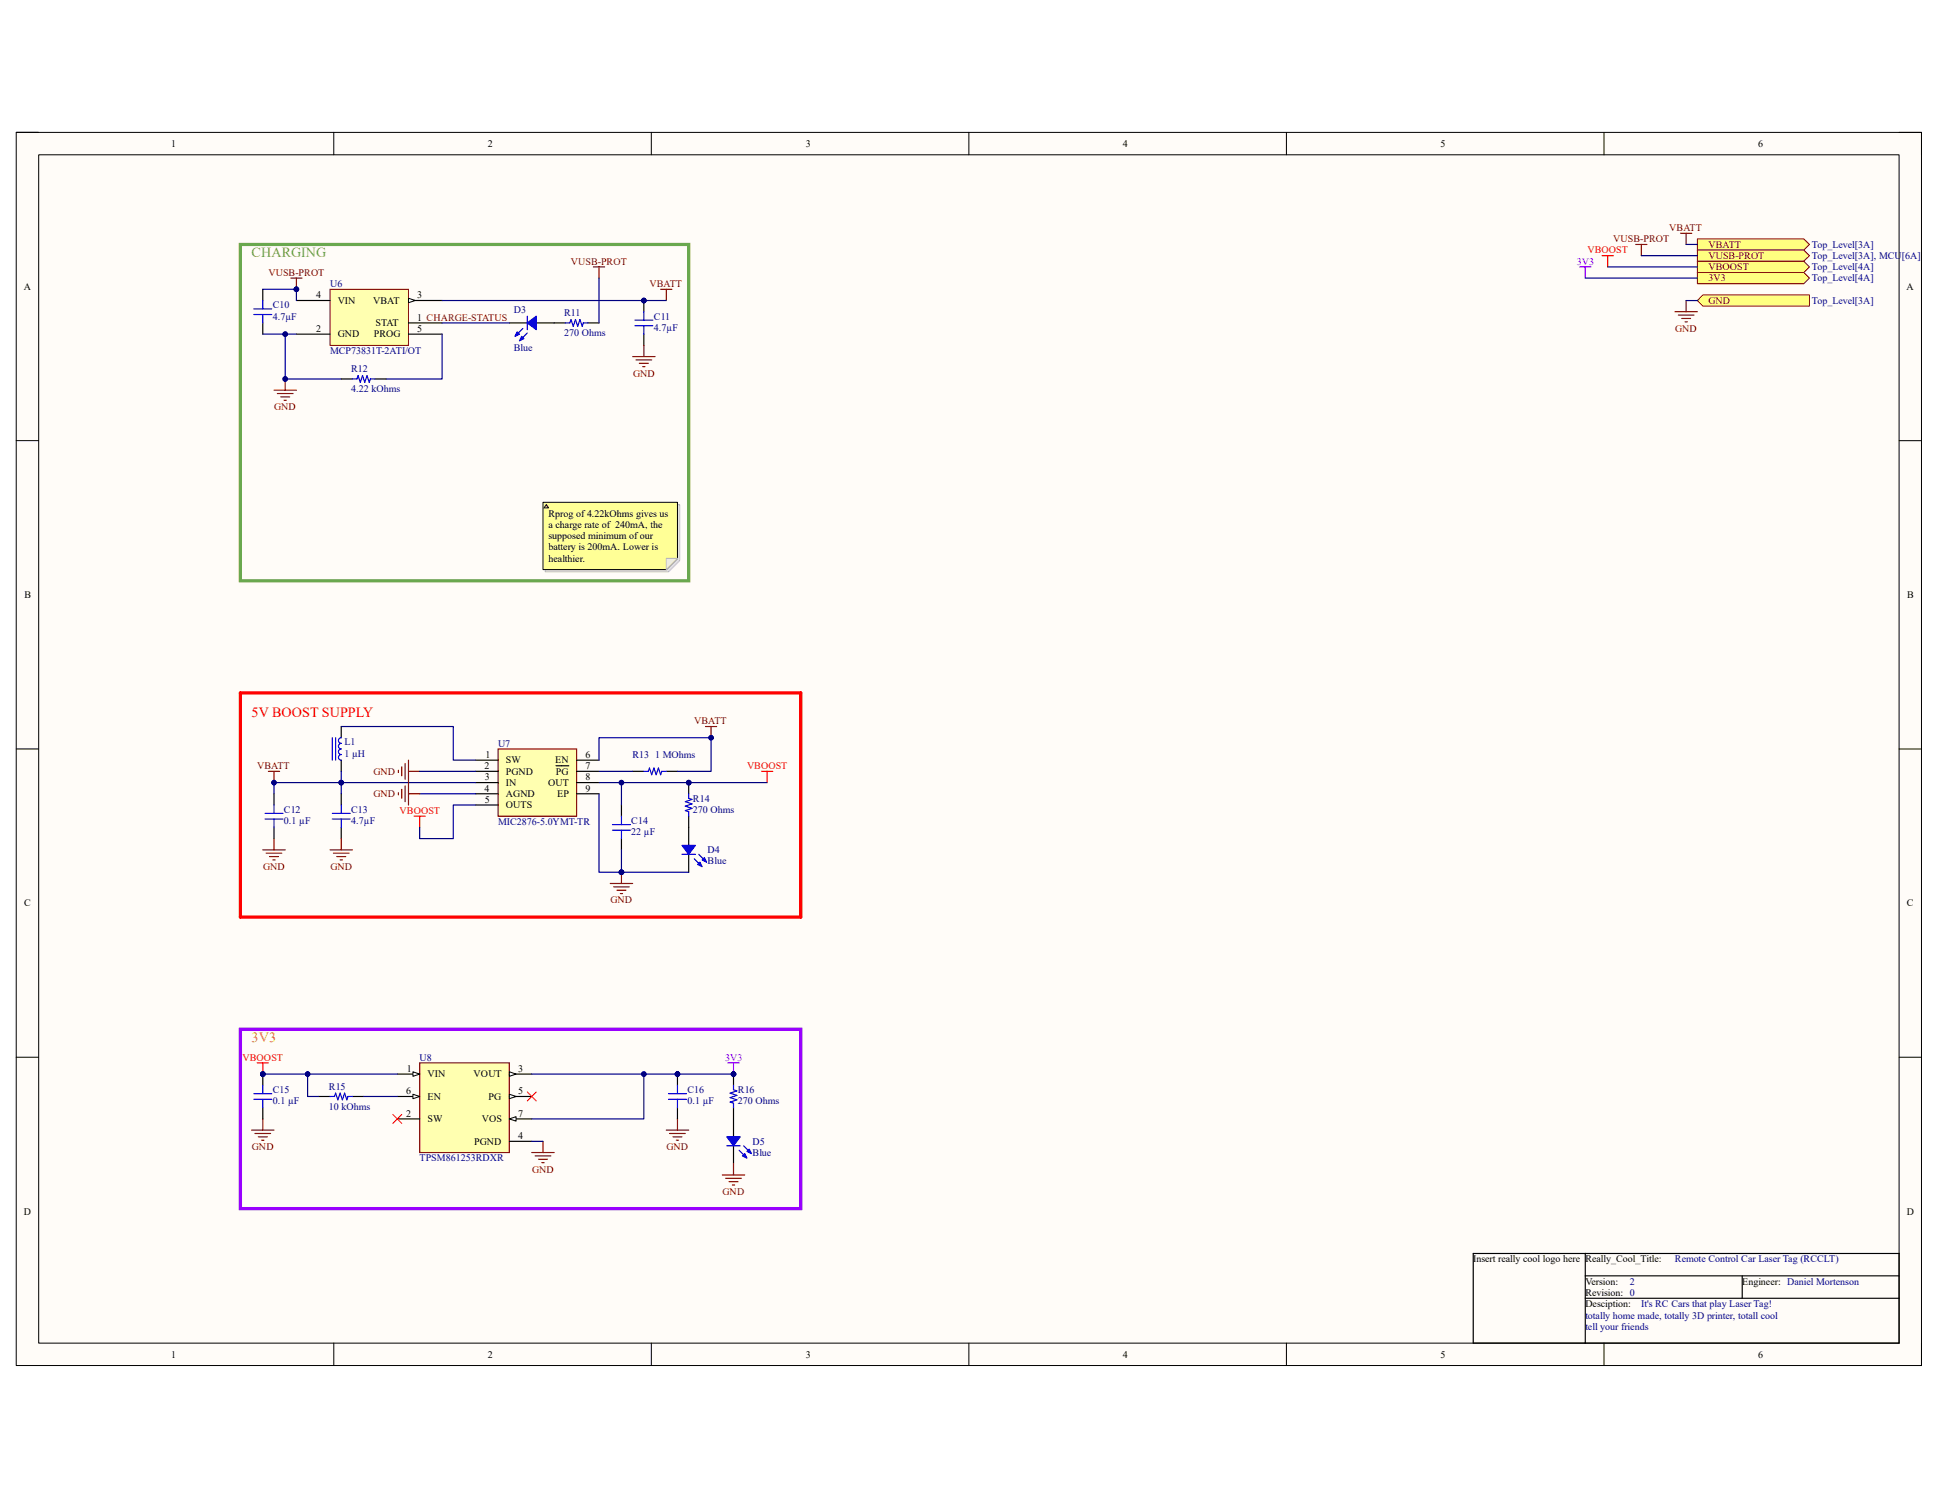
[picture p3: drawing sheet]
<svg xmlns="http://www.w3.org/2000/svg" width="279mm" height="216mm" viewBox="0 0 279 216" stroke-linecap="round" stroke-linejoin="round" font-family="sans-serif">
<path d="M2.3 19.1h274.7v177.7h-274.7z" fill-rule="evenodd" fill="#fffcf8"/>
<path d="M2.3 19.1h274.7v177.7h-274.7z" fill="none" stroke="#000" stroke-width=".14"/>
<path d="M5.6 22.3h268.2v171.3h-268.2z" fill-rule="evenodd" fill="#fffcf8"/>
<g fill="none" stroke="#000" stroke-width=".14">
<path d="M2.3 19.1h3.3M48.1 19.1v3.2M93.9 19.1v3.2M139.7 19.1v3.2M185.5 19.1v3.2M231.2 19.1v3.2M273.8 19.1h3.2v3.2M5.6 22.3h268.2v171.3h-268.2zM2.3 63.5h3.3M273.8 63.5h3.2M2.3 107.9h3.3M273.8 107.9h3.2"/>
<path d="M2.3 152.4h3.3M273.8 152.4h3.2M48.1 193.6v3.2M93.9 193.6v3.2M139.7 193.6v3.2M185.5 193.6v3.2M231.2 193.6v3.2M277 193.6v3.2"/>
</g>
<path d="M212.4 180.7h61.4v12.9h-61.4zM228.5 180.7v12.9M228.5 183.9h45.3M228.5 187.1h45.3M251.2 183.9v3.2" fill="none" stroke="#000" stroke-width=".17"/>
<path d="M60.5 153.2h12.9v12.9h-12.9z" fill-rule="evenodd" fill="#ffffb0"/>
<path d="M60.5 153.2h12.9v12.9h-12.9z" fill="none" stroke="#800000" stroke-width=".17"/>
<path d="M57.3 154.8h3.2" fill="none" stroke="#000" stroke-width=".17"/>
<path d="M59.5 154.5l1 .3-1 .3z" fill="#f8fcff"/>
<path d="M59.5 154.5l1 .3-1 .3z" fill="none" stroke="#000" stroke-width=".14"/>
<path d="M57.3 158h3.2" fill="none" stroke="#000" stroke-width=".17"/>
<path d="M59.5 157.7l1 .3-1 .4z" fill="#f8fcff"/>
<path d="M59.5 157.7l1 .3-1 .4z" fill="none" stroke="#000" stroke-width=".14"/>
<path d="M73.4 154.8h3.3M57.3 161.3h3.2" fill="none" stroke="#000" stroke-width=".17"/>
<path d="M73.4 154.5l1 .3-1 .3z" fill="#f8fcff"/>
<path d="M73.4 154.5l1 .3-1 .3z" fill="none" stroke="#000" stroke-width=".14"/>
<path d="M73.4 158h3.3" fill="none" stroke="#000" stroke-width=".17"/>
<path d="M73.4 157.7l1 .3-1 .4z" fill="#f8fcff"/>
<path d="M73.4 157.7l1 .3-1 .4z" fill="none" stroke="#000" stroke-width=".14"/>
<path d="M73.4 161.3h3.3" fill="none" stroke="#000" stroke-width=".17"/>
<path d="M73.4 161.3l1-.4v.7z" fill="#f8fcff"/>
<path d="M73.4 161.3l1-.4v.7z" fill="none" stroke="#000" stroke-width=".14"/>
<path d="M73.4 164.5h3.3" fill="none" stroke="#000" stroke-width=".17"/>
<path d="M56.6 160.6l1.3 1.3M57.9 160.6l-1.3 1.3" fill="none" stroke="#f00" stroke-width=".14"/>
<path d="M36.3 162.9h3.2M36.8 163.4h2.2M37.2 163.8h1.3M37.7 164.3h.3M37.9 161.3v1.6M96.1 162.9h3.2M96.5 163.4h2.3M97 163.8h1.3M97.5 164.3h.3M97.7 161.3v1.6" fill="none" stroke="#800000" stroke-width=".17"/>
<path d="M37.1 153.2h1.6M37.9 153.2v1.6" fill="none" stroke="#f00" stroke-width=".17"/>
<circle cx="37.9" cy="154.8" r=".32" fill="#000080"/>
<circle cx="37.9" cy="154.8" r=".32" fill="none" stroke="#000080" stroke-width=".14"/>
<path d="M104.9 153.2h1.7M105.7 153.2v1.6" fill="none" stroke="#90f" stroke-width=".17"/>
<circle cx="105.7" cy="154.8" r=".32" fill="#000080"/>
<circle cx="105.7" cy="154.8" r=".32" fill="none" stroke="#000080" stroke-width=".14"/>
<circle cx="37.9" cy="154.8" r=".32" fill="#000080"/>
<circle cx="37.9" cy="154.8" r=".32" fill="none" stroke="#000080" stroke-width=".14"/>
<path d="M37.9 154.8v1.6M37.9 159.6v1.7" fill="none" stroke="#000" stroke-width=".17"/>
<circle cx="37.9" cy="154.8" r=".32" fill="#000080"/>
<circle cx="37.9" cy="154.8" r=".32" fill="none" stroke="#000080" stroke-width=".14"/>
<path d="M36.6 157.6h2.6M36.6 158.4h2.6M37.9 156.4v1.2M37.9 158.4v1.2" fill="none" stroke="#00f" stroke-width=".17"/>
<circle cx="97.7" cy="154.8" r=".32" fill="#000080"/>
<circle cx="97.7" cy="154.8" r=".32" fill="none" stroke="#000080" stroke-width=".14"/>
<path d="M97.7 154.8v1.6M97.7 159.6v1.7" fill="none" stroke="#000" stroke-width=".17"/>
<circle cx="97.7" cy="154.8" r=".32" fill="#000080"/>
<circle cx="97.7" cy="154.8" r=".32" fill="none" stroke="#000080" stroke-width=".14"/>
<path d="M47.6 158h.6l.2-.5 .3 1 .3-1 .4 1 .3-1 .3 1 .2-.5h.6M96.4 157.6h2.6M96.4 158.4h2.6M97.7 156.4v1.2M97.7 158.4v1.2" fill="none" stroke="#00f" stroke-width=".17"/>
<path d="M46 158h1.6M50.8 158h1.6" fill="none" stroke="#000" stroke-width=".17"/>
<path d="M71.8 107.9h11.3v9.7h-11.3z" fill-rule="evenodd" fill="#ffffb0"/>
<path d="M71.8 107.9h11.3v9.7h-11.3zM88 127.3h3.2M88.5 127.8h2.2M88.9 128.3h1.3M89.4 128.8h.4M89.6 125.7v1.6" fill="none" stroke="#800000" stroke-width=".17"/>
<g fill="none" stroke="#000" stroke-width=".17">
<path d="M49.2 104.7v1.6M49.2 109.6v1.6M49.2 114.4v1.6M49.2 119.3v1.6M68.6 109.6h3.2M68.6 111.2h3.2M68.6 112.8h3.2M68.6 114.4h3.2M68.6 116h3.2M80.2 110.4h1.8M83.1 109.6h3.3M83.1 111.2h3.3"/>
<path d="M83.1 112.8h3.3M83.1 114.4h3.3M89.6 116v1.6M91.2 111.2h1.6M96.1 111.2h1.6M89.6 120.9v1.6"/>
</g>
<path d="M47.9 106.3v3.3M47.9 117.2h2.6M47.9 118h2.6M48.4 106.3v3.3M49.2 106.3a.4 .4 0 0 0-.4 .4 .4 .4 0 0 0 .4 .4 .4 .4 0 0 0-.4 .4 .4 .4 0 0 0 .4 .4 .4 .4 0 0 0-.4 .4 .4 .4 0 0 0 .4 .4 .4 .4 0 0 0-.4 .5 .4 .4 0 0 0 .4 .4M49.2 116v1.2M49.2 118v1.3M88.3 118.9h2.6M88.3 119.7h2.6M89.6 117.6v1.3M89.6 119.7v1.2M92.8 111.2h.7l.1-.5 .4 1 .3-1 .3 1 .3-1 .3 1 .2-.5h.7" fill="none" stroke="#00f" stroke-width=".17"/>
<circle cx="89.6" cy="125.7" r=".32" fill="#000080"/>
<circle cx="89.6" cy="125.7" r=".32" fill="none" stroke="#000080" stroke-width=".14"/>
<path d="M101.7 104.7h1.6M102.5 104.7v1.6" fill="none" stroke="#800000" stroke-width=".17"/>
<circle cx="102.5" cy="106.3" r=".32" fill="#000080"/>
<circle cx="102.5" cy="106.3" r=".32" fill="none" stroke="#000080" stroke-width=".14"/>
<path d="M38.7 111.2h1.6M39.5 111.2v1.6M57.4 111v.3M57.9 110.5v1.3M58.4 110v2.3M58.9 109.6v3.2M58.9 111.2h1.6M47.6 122.5h3.2M48.1 123h2.2M48.6 123.5h1.2M49 123.9h.4M49.2 120.9v1.6" fill="none" stroke="#800000" stroke-width=".17"/>
<path d="M39.5 114.4v1.6M39.5 119.3v1.6" fill="none" stroke="#000" stroke-width=".17"/>
<path d="M38.2 117.2h2.6M38.2 118h2.6M39.5 116v1.2M39.5 118v1.3" fill="none" stroke="#00f" stroke-width=".17"/>
<circle cx="39.5" cy="112.8" r=".32" fill="#000080"/>
<circle cx="39.5" cy="112.8" r=".32" fill="none" stroke="#000080" stroke-width=".14"/>
<path d="M47.6 41.7h11.3v8.1h-11.3z" fill-rule="evenodd" fill="#ffffb0"/>
<path d="M47.6 41.7h11.3v8.1h-11.3z" fill="none" stroke="#800000" stroke-width=".14"/>
<path d="M42.7 43.3h4.9M42.7 48.2h4.9M58.9 43.3h4.8" fill="none" stroke="#000" stroke-width=".17"/>
<path d="M58.9 43l1 .3-1 .3z" fill="#f8fcff"/>
<path d="M58.9 43l1 .3-1 .3z" fill="none" stroke="#000" stroke-width=".14"/>
<path d="M37.9 41.7v1.6M37.9 46.5v1.7M58.9 46.5h4.8M58.9 48.2h4.8" fill="none" stroke="#000" stroke-width=".17"/>
<path d="M34.7 99.9h80.7v32.3h-80.7z" fill="none" stroke="#f00" stroke-width=".47"/>
<path d="M36.6 45.3h2.6M36.6 44.5h2.6M37.9 43.3v1.2M37.9 45.3v1.2" fill="none" stroke="#00f" stroke-width=".17"/>
<circle cx="92.8" cy="43.3" r=".32" fill="#000080"/>
<circle cx="92.8" cy="43.3" r=".32" fill="none" stroke="#000080" stroke-width=".14"/>
<path d="M92.8 43.3v1.6" fill="none" stroke="#000" stroke-width=".17"/>
<circle cx="92.8" cy="43.3" r=".32" fill="#000080"/>
<circle cx="92.8" cy="43.3" r=".32" fill="none" stroke="#000080" stroke-width=".14"/>
<path d="M92.8 48.2v1.6" fill="none" stroke="#000" stroke-width=".17"/>
<path d="M91.5 46.9h2.6M91.5 46.1h2.6M92.8 44.9v1.2M92.8 46.9v1.3" fill="none" stroke="#00f" stroke-width=".17"/>
<path d="M39.5 56.2h3.2M40 56.7h2.2M40.5 57.2h1.3M41 57.7h.3M41.1 54.6v1.6" fill="none" stroke="#800000" stroke-width=".17"/>
<circle cx="41.1" cy="54.6" r=".32" fill="#000080"/>
<circle cx="41.1" cy="54.6" r=".32" fill="none" stroke="#000080" stroke-width=".14"/>
<path d="M41.9 40.1h1.6M42.7 40.1v1.6M91.2 51.4h3.2M91.7 51.9h2.3M92.2 52.4h1.3M92.7 52.8h.3M92.8 49.8v1.6M95.2 41.7h1.7M96.1 41.7v1.6" fill="none" stroke="#800000" stroke-width=".17"/>
<circle cx="42.7" cy="41.7" r=".32" fill="#000080"/>
<circle cx="42.7" cy="41.7" r=".32" fill="none" stroke="#000080" stroke-width=".14"/>
<path d="M73.4 46.5h2.6M77.3 46.5h4.2M84.7 46.5h1.7" fill="none" stroke="#000" stroke-width=".17"/>
<path d="M76 45.6v1.9M81.5 46.5h.7l.1-.4 .3 .9 .4-.9 .3 .9 .3-.9 .3 .9 .2-.5h.6" fill="none" stroke="#00f" stroke-width=".17"/>
<path d="M76 46.5l1.3-.9v1.9z" fill="#00f"/>
<path d="M76 46.5l1.3-.9v1.9zM76 48l-.8 .8" fill="none" stroke="#00f" stroke-width=".17"/>
<path d="M75.2 48.5l.3 .3-.6 .3z" fill="#00f"/>
<path d="M75.2 48.5l.3 .3-.6 .3zM75.4 47.3l-1 1" fill="none" stroke="#00f" stroke-width=".17"/>
<path d="M74.6 47.8l.3 .4-.7 .3z" fill="#00f"/>
<path d="M74.6 47.8l.3 .4-.7 .3z" fill="none" stroke="#00f" stroke-width=".17"/>
<path d="M85.6 38.5h1.6M86.4 38.5v1.6" fill="none" stroke="#800000" stroke-width=".17"/>
<circle cx="99.3" cy="112.8" r=".32" fill="#000080"/>
<circle cx="99.3" cy="112.8" r=".32" fill="none" stroke="#000080" stroke-width=".14"/>
<path d="M99.3 112.8v1.6M99.3 117.6v1.7" fill="none" stroke="#000" stroke-width=".17"/>
<circle cx="99.3" cy="112.8" r=".32" fill="#000080"/>
<circle cx="99.3" cy="112.8" r=".32" fill="none" stroke="#000080" stroke-width=".14"/>
<path d="M99.3 114.4v.7l.5 .1-1 .3 1 .4-1 .3 1 .3-1 .3 .5 .2v.6M98.3 123.1h2" fill="none" stroke="#00f" stroke-width=".17"/>
<path d="M99.3 119.3v2.5M99.3 123.1v2.6" fill="none" stroke="#000" stroke-width=".17"/>
<path d="M98.3 121.8h2l-1 1.3z" fill="#00f"/>
<path d="M98.3 121.8h2l-1 1.3zM100.7 123.1l.8 .8" fill="none" stroke="#00f" stroke-width=".17"/>
<path d="M101.2 123.9l.3-.3 .4 .7z" fill="#00f"/>
<path d="M100.1 123.8l1 .9M101.2 123.9l.3-.3 .4 .7z" fill="none" stroke="#00f" stroke-width=".17"/>
<path d="M100.9 124.3l.3 .6-.6-.3z" fill="#00f"/>
<path d="M100.9 124.3l.3 .6-.6-.3z" fill="none" stroke="#00f" stroke-width=".17"/>
<circle cx="105.7" cy="154.8" r=".32" fill="#000080"/>
<circle cx="105.7" cy="154.8" r=".32" fill="none" stroke="#000080" stroke-width=".14"/>
<path d="M105.7 154.8v1.6M105.7 159.6v1.7" fill="none" stroke="#000" stroke-width=".17"/>
<circle cx="105.7" cy="154.8" r=".32" fill="#000080"/>
<circle cx="105.7" cy="154.8" r=".32" fill="none" stroke="#000080" stroke-width=".14"/>
<path d="M105.7 156.4v.7l.5 .1-.9 .3 .9 .4-.9 .3 .9 .3-.9 .3 .4 .2v.6M104.8 165.1h1.9" fill="none" stroke="#00f" stroke-width=".17"/>
<path d="M105.7 161.3v2.5M105.7 165.1v2.6" fill="none" stroke="#000" stroke-width=".17"/>
<path d="M104.8 163.8h1.9l-1 1.3z" fill="#00f"/>
<path d="M104.8 163.8h1.9l-1 1.3zM107.2 165.1l.8 .8" fill="none" stroke="#00f" stroke-width=".17"/>
<path d="M107.7 165.9l.3-.3 .3 .7z" fill="#00f"/>
<path d="M106.6 165.8l.9 1M107.7 165.9l.3-.3 .3 .7z" fill="none" stroke="#00f" stroke-width=".17"/>
<path d="M107.4 166.3l.3 .6-.7-.3z" fill="#00f"/>
<path d="M107.4 166.3l.3 .6-.7-.3z" fill="none" stroke="#00f" stroke-width=".17"/>
<path d="M104.1 169.3h3.3M104.6 169.8h2.3M105.1 170.3h1.3M105.6 170.8h.3M105.7 167.7v1.6" fill="none" stroke="#800000" stroke-width=".17"/>
<path d="M34.7 148.3h80.7v25.9h-80.7z" fill="none" stroke="#90f" stroke-width=".47"/>
<path d="M34.7 35.2h64.6v48.5h-64.6z" fill="none" stroke="#6aa84f" stroke-width=".47"/>
<path d="M109.8 111.2h1.6M110.6 111.2v1.6" fill="none" stroke="#f00" stroke-width=".17"/>
<path d="M44.3 154.8v3.2h1.7M52.4 158h4.9" fill="none" stroke="#000080" stroke-width=".17"/>
<circle cx="44.3" cy="154.8" r=".32" fill="#000080"/>
<circle cx="44.3" cy="154.8" r=".32" fill="none" stroke="#000080" stroke-width=".14"/>
<path d="M92.8 154.8v6.5h-16.1" fill="none" stroke="#000080" stroke-width=".17"/>
<circle cx="92.8" cy="154.8" r=".32" fill="#000080"/>
<circle cx="92.8" cy="154.8" r=".32" fill="none" stroke="#000080" stroke-width=".14"/>
<path d="M97.7 154.8h8" fill="none" stroke="#000080" stroke-width=".17"/>
<circle cx="97.7" cy="154.8" r=".32" fill="#000080"/>
<circle cx="97.7" cy="154.8" r=".32" fill="none" stroke="#000080" stroke-width=".14"/>
<circle cx="105.7" cy="154.8" r=".32" fill="#000080"/>
<circle cx="105.7" cy="154.8" r=".32" fill="none" stroke="#000080" stroke-width=".14"/>
<path d="M86.4 109.6v-3.3h16.1v4.9h-4.8M86.4 111.2h4.8" fill="none" stroke="#000080" stroke-width=".17"/>
<circle cx="102.5" cy="106.3" r=".32" fill="#000080"/>
<circle cx="102.5" cy="106.3" r=".32" fill="none" stroke="#000080" stroke-width=".14"/>
<path d="M49.2 104.7h16.2v4.9h3.2M49.2 111.2v1.6h19.4" fill="none" stroke="#000080" stroke-width=".17"/>
<circle cx="49.2" cy="112.8" r=".32" fill="#000080"/>
<circle cx="49.2" cy="112.8" r=".32" fill="none" stroke="#000080" stroke-width=".14"/>
<path d="M49.2 112.8v1.6" fill="none" stroke="#000080" stroke-width=".17"/>
<circle cx="49.2" cy="112.8" r=".32" fill="#000080"/>
<circle cx="49.2" cy="112.8" r=".32" fill="none" stroke="#000080" stroke-width=".14"/>
<path d="M49.2 112.8h-9.7v1.6M60.5 111.2h8.1M60.5 114.4h8.1" fill="none" stroke="#000080" stroke-width=".17"/>
<circle cx="39.5" cy="112.8" r=".32" fill="#000080"/>
<circle cx="39.5" cy="112.8" r=".32" fill="none" stroke="#000080" stroke-width=".14"/>
<circle cx="49.2" cy="112.8" r=".32" fill="#000080"/>
<circle cx="49.2" cy="112.8" r=".32" fill="none" stroke="#000080" stroke-width=".14"/>
<path d="M63.7 43.3h32.4" fill="none" stroke="#000080" stroke-width=".17"/>
<circle cx="92.8" cy="43.3" r=".32" fill="#000080"/>
<circle cx="92.8" cy="43.3" r=".32" fill="none" stroke="#000080" stroke-width=".14"/>
<path d="M41.1 48.2v6.4h8.1M63.7 48.2v6.4h-8" fill="none" stroke="#000080" stroke-width=".17"/>
<circle cx="41.1" cy="54.6" r=".32" fill="#000080"/>
<circle cx="41.1" cy="54.6" r=".32" fill="none" stroke="#000080" stroke-width=".14"/>
<circle cx="41.1" cy="48.2" r=".32" fill="#000080"/>
<circle cx="41.1" cy="48.2" r=".32" fill="none" stroke="#000080" stroke-width=".14"/>
<path d="M37.9 41.7h4.8" fill="none" stroke="#000080" stroke-width=".17"/>
<circle cx="42.7" cy="41.7" r=".32" fill="#000080"/>
<circle cx="42.7" cy="41.7" r=".32" fill="none" stroke="#000080" stroke-width=".14"/>
<path d="M42.7 41.7v1.6" fill="none" stroke="#000080" stroke-width=".17"/>
<circle cx="42.7" cy="41.7" r=".32" fill="#000080"/>
<circle cx="42.7" cy="41.7" r=".32" fill="none" stroke="#000080" stroke-width=".14"/>
<path d="M63.7 46.5h9.7M86.4 40.1v6.4M86.4 114.4v11.3h3.2" fill="none" stroke="#000080" stroke-width=".17"/>
<circle cx="89.6" cy="125.7" r=".32" fill="#000080"/>
<circle cx="89.6" cy="125.7" r=".32" fill="none" stroke="#000080" stroke-width=".14"/>
<path d="M89.6 112.8v3.2" fill="none" stroke="#000080" stroke-width=".17"/>
<circle cx="89.6" cy="112.8" r=".32" fill="#000080"/>
<circle cx="89.6" cy="112.8" r=".32" fill="none" stroke="#000080" stroke-width=".14"/>
<path d="M89.6 122.5v3.2" fill="none" stroke="#000080" stroke-width=".17"/>
<circle cx="89.6" cy="125.7" r=".32" fill="#000080"/>
<circle cx="89.6" cy="125.7" r=".32" fill="none" stroke="#000080" stroke-width=".14"/>
<path d="M89.6 125.7h9.7" fill="none" stroke="#000080" stroke-width=".17"/>
<circle cx="89.6" cy="125.7" r=".32" fill="#000080"/>
<circle cx="89.6" cy="125.7" r=".32" fill="none" stroke="#000080" stroke-width=".14"/>
<path d="M86.4 112.8h24.2" fill="none" stroke="#000080" stroke-width=".17"/>
<circle cx="89.6" cy="112.8" r=".32" fill="#000080"/>
<circle cx="89.6" cy="112.8" r=".32" fill="none" stroke="#000080" stroke-width=".14"/>
<circle cx="99.3" cy="112.8" r=".32" fill="#000080"/>
<circle cx="99.3" cy="112.8" r=".32" fill="none" stroke="#000080" stroke-width=".14"/>
<path d="M37.9 154.8h19.4" fill="none" stroke="#000080" stroke-width=".17"/>
<circle cx="44.3" cy="154.8" r=".32" fill="#000080"/>
<circle cx="44.3" cy="154.8" r=".32" fill="none" stroke="#000080" stroke-width=".14"/>
<circle cx="37.9" cy="154.8" r=".32" fill="#000080"/>
<circle cx="37.9" cy="154.8" r=".32" fill="none" stroke="#000080" stroke-width=".14"/>
<path d="M76.7 154.8h21" fill="none" stroke="#000080" stroke-width=".17"/>
<circle cx="92.8" cy="154.8" r=".32" fill="#000080"/>
<circle cx="92.8" cy="154.8" r=".32" fill="none" stroke="#000080" stroke-width=".14"/>
<circle cx="97.7" cy="154.8" r=".32" fill="#000080"/>
<circle cx="97.7" cy="154.8" r=".32" fill="none" stroke="#000080" stroke-width=".14"/>
<path d="M244.7 34.4h15.4l.8 .8-.8 .8h-15.4z" fill-rule="evenodd" fill="#ffff80"/>
<path d="M244.7 34.4h15.4l.8 .8-.8 .8h-15.4z" fill="none" stroke="#800000" stroke-width=".14"/>
<path d="M244.7 36h15.4l.8 .9-.8 .8h-15.4z" fill-rule="evenodd" fill="#ffff80"/>
<path d="M244.7 36h15.4l.8 .9-.8 .8h-15.4z" fill="none" stroke="#800000" stroke-width=".14"/>
<path d="M235.8 35.2h1.6M236.6 35.2v1.7M242.3 33.6h1.6M243.1 33.6v1.6" fill="none" stroke="#800000" stroke-width=".17"/>
<path d="M231 36.9h1.6M231.8 36.9v1.6" fill="none" stroke="#f00" stroke-width=".17"/>
<path d="M227.7 38.5h1.7M228.5 38.5v1.6" fill="none" stroke="#90f" stroke-width=".17"/>
<path d="M243.1 35.2h1.6" fill="none" stroke="#000080" stroke-width=".17"/>
<path d="M244.7 37.7h15.4l.8 .8-.8 .8h-15.4z" fill-rule="evenodd" fill="#ffff80"/>
<path d="M244.7 37.7h15.4l.8 .8-.8 .8h-15.4z" fill="none" stroke="#800000" stroke-width=".14"/>
<path d="M244.7 39.3h15.4l.8 .8-.8 .8h-15.4z" fill-rule="evenodd" fill="#ffff80"/>
<path d="M244.7 39.3h15.4l.8 .8-.8 .8h-15.4z" fill="none" stroke="#800000" stroke-width=".14"/>
<path d="M231.8 38.5h12.9M236.6 36.9h8.1" fill="none" stroke="#000080" stroke-width=".17"/>
<path d="M245.5 42.5h15.4v1.6h-15.4l-.8-.8z" fill-rule="evenodd" fill="#ffff80"/>
<path d="M245.5 42.5h15.4v1.6h-15.4l-.8-.8z" fill="none" stroke="#800000" stroke-width=".14"/>
<g fill="none" stroke="#800000" stroke-width=".17">
<path d="M241.5 44.9h3.2M242 45.4h2.2M242.4 45.9h1.3M242.9 46.4h.4M243.1 43.3v1.6M57.4 114.2v.4M57.9 113.8v1.3M58.4 113.3v2.2M58.9 112.8v3.2M58.9 114.4h1.6M37.9 122.5h3.2M38.4 123h2.2"/>
<path d="M38.9 123.5h1.2M39.3 123.9h.4M39.5 120.9v1.6"/>
</g>
<path d="M37.9 48.2h4.8M228.5 40.1h16.2M243.1 43.3h1.6M68.6 116h-3.2v4.9h-4.9v-1.6" fill="none" stroke="#000080" stroke-width=".17"/>
<path d="M59.7 117.6h1.6M60.5 117.6v1.7" fill="none" stroke="#f00" stroke-width=".17"/>
<path d="M76 157.4l1.3 1.3M77.3 157.4l-1.3 1.3" fill="none" stroke="#f00" stroke-width=".14"/>
<path d="M49.2 54.6h1.6M54 54.6h1.7" fill="none" stroke="#000" stroke-width=".17"/>
<path d="M50.8 54.6h.7l.1-.5 .3 1 .4-1 .3 1 .3-1 .3 1 .2-.5h.6" fill="none" stroke="#00f" stroke-width=".17"/>
<circle cx="41.1" cy="48.2" r=".32" fill="#000080"/>
<circle cx="41.1" cy="48.2" r=".32" fill="none" stroke="#000080" stroke-width=".14"/>
<path d="M76.7 166.1h3.2M77.2 166.6h2.2M77.6 167.1h1.3M78.1 167.6h.3M78.3 164.5v1.6" fill="none" stroke="#800000" stroke-width=".17"/>
<path d="M76.7 164.5h1.6" fill="none" stroke="#000080" stroke-width=".17"/>
<path d="M78.6 72.7h19.4v8.1l-1.6 1.6h-17.8z" fill-rule="evenodd" fill="#e0ddd7"/>
<path d="M78.6 72.7h19.4v8.1l-1.6 1.6h-17.8z" fill="none" stroke="#bfbdba" stroke-width=".14"/>
<path d="M78.3 72.4h19.4v8.1l-1.6 1.6h-17.8z" fill-rule="evenodd" fill="#ffff96"/>
<path d="M78.3 72.4h19.4v8.1l-1.6 1.6h-17.8z" fill="none" stroke="#000" stroke-width=".14"/>
<path d="M96.1 80.5h1.6l-1.6 1.6z" fill="#f2f0d8"/>
<path d="M96.1 80.5h1.6l-1.6 1.6z" fill="none" stroke="#bfbdba" stroke-width=".14"/>
<path d="M78.8 72.7l.3 .5h-.7z" fill="#ffcc78"/>
<path d="M78.8 72.7l.3 .5h-.7z" fill="none" stroke="#300" stroke-width=".14"/>
<text font-size="2" fill="#6aa84f" x="36.3" y="37">CHARGING</text>
<text font-size="2" fill="#f00" x="36.3" y="103.3">5V BOOST SUPPLY</text>
<text font-size="2" fill="#f90" x="36.3" y="150.2">3V3</text>
<g font-size="1.4">
<text x="24.7" y="21.2">1</text>
<text x="70.3" y="21.2">2</text>
<text x="116.2" y="21.2">3</text>
<text x="161.9" y="21.2">4</text>
<text x="207.7" y="21.2">5</text>
<text x="253.4" y="21.2">6</text>
<text x="3.4" y="41.8">A</text>
<text x="274.9" y="41.8">A</text>
<text x="45.6" y="43">4</text>
<text x="45.6" y="47.8">2</text>
<text x="48.7" y="43.8">VIN</text>
<text x="53.8" y="43.8">VBAT</text>
<text x="54.1" y="47">STAT</text>
<text x="60.2" y="43">3</text>
<text x="60.2" y="46.2">1 CHARGE-STATUS</text>
<text x="60.2" y="47.8">5</text>
<text x="48.7" y="48.6">GND</text>
<text x="53.9" y="48.6">PROG</text>
<text x="79.1" y="74.5">Rprog of 4.22kOhms gives us</text>
<text x="79.1" y="76.1">a charge rate of 240mA, the</text>
<text x="79.1" y="77.7">supposed minimum of our</text>
<text x="79.1" y="79.3">battery is 200mA. Lower is</text>
<text x="79.1" y="80.9">healthier.</text>
<text x="3.5" y="86.2">B</text>
<text x="275" y="86.2">B</text>
<text x="69.8" y="110.8">2</text>
<text x="69.9" y="112.5">3</text>
<text x="70" y="109.2">1</text>
<text x="72.9" y="110">SW</text>
<text x="72.9" y="111.7">PGND</text>
<text x="72.9" y="113.3">IN</text>
<text x="79" y="113.3">OUT</text>
<text x="80.1" y="110">EN</text>
<text x="80.1" y="111.7">PG</text>
<text x="84.4" y="109.2">6</text>
<text x="84.4" y="110.8">7</text>
<text x="84.4" y="112.5">8</text>
<text x="69.8" y="114.1">4</text>
<text x="69.9" y="115.7">5</text>
<text x="72.9" y="114.9">AGND</text>
<text x="72.9" y="116.5">OUTS</text>
<text x="80.3" y="114.9">EP</text>
<text x="84.4" y="114.1">9</text>
<text x="3.5" y="130.6">C</text>
<text x="274.9" y="130.6">C</text>
<text x="58.6" y="154.5">1</text>
<text x="61.6" y="155.3">VIN</text>
<text x="68.3" y="155.3">VOUT</text>
<text x="74.7" y="154.5">3</text>
<text x="58.5" y="157.7">6</text>
<text x="58.5" y="161">2</text>
<text x="61.6" y="158.5">EN</text>
<text x="61.6" y="161.8">SW</text>
<text x="69.5" y="161.8">VOS</text>
<text x="70.4" y="158.5">PG</text>
<text x="74.7" y="157.7">5</text>
<text x="74.7" y="161">7</text>
<text x="68.4" y="165">PGND</text>
<text x="74.7" y="164.2">4</text>
<text x="3.4" y="175.1">D</text>
<text x="274.9" y="175.1">D</text>
<text x="212.4" y="181.9">Insert really cool logo here</text>
<text x="228.6" y="181.9">Really_Cool_Title:</text>
<text x="228.6" y="185.2">Version:</text>
<text x="251.2" y="185.2">Engineer: Daniel Mortenson</text>
<text x="228.6" y="186.8">Revision: 0</text>
<text x="228.6" y="188.4">Desciption:</text>
<text x="24.7" y="195.7">1</text>
<text x="70.3" y="195.7">2</text>
<text x="116.2" y="195.7">3</text>
<text x="161.9" y="195.7">4</text>
<text x="207.7" y="195.7">5</text>
<text x="253.4" y="195.7">6</text>
</g>
<g font-size="1.4" fill="#800000">
<text x="232.6" y="34.9">VUSB-PROT</text>
<text x="240.7" y="33.3">VBATT</text>
<text x="246.3" y="35.7">VBATT</text>
<text x="38.7" y="39.8">VUSB-PROT</text>
<text x="82.3" y="38.1">VUSB-PROT</text>
<text x="93.6" y="41.4">VBATT</text>
<text x="246.3" y="37.3">VUSB-PROT</text>
<text x="246.3" y="38.9">VBOOST</text>
<text x="246.3" y="40.6">3V3</text>
<text x="241.5" y="47.8">GND</text>
<text x="246.3" y="43.8">GND</text>
<text x="39.5" y="59.1">GND</text>
<text x="91.3" y="54.3">GND</text>
<text x="100.1" y="104.4">VBATT</text>
<text x="37.1" y="110.8">VBATT</text>
<text x="53.8" y="111.7">GND</text>
<text x="53.8" y="114.9">GND</text>
<text x="37.9" y="125.4">GND</text>
<text x="47.6" y="125.4">GND</text>
<text x="88" y="130.2">GND</text>
<text x="36.3" y="165.8">GND</text>
<text x="96.1" y="165.8">GND</text>
<text x="76.7" y="169">GND</text>
<text x="104.2" y="172.3">GND</text>
</g>
<g font-size="1.4" fill="#000080">
<text x="261.2" y="35.7">Top_Level[3A]</text>
<text x="47.6" y="41.4">U6</text>
<text x="261.2" y="37.3">Top_Level[3A], MCU[6A]</text>
<text x="261.2" y="38.9">Top_Level[4A]</text>
<text x="261.2" y="40.6">Top_Level[4A]</text>
<text x="39.3" y="46.1">4.7µF</text>
<text x="39.3" y="44.4">C10</text>
<text x="74.1" y="45.1">D3</text>
<text x="81.3" y="45.6">R11</text>
<text x="94.3" y="47.7">4.7µF</text>
<text x="94.3" y="46.1">C11</text>
<text x="261.2" y="43.8">Top_Level[3A]</text>
<text x="47.6" y="51.1">MCP73831T-2ATI/OT</text>
<text x="50.6" y="53.6">R12</text>
<text x="74.1" y="50.6">Blue</text>
<text x="81.3" y="48.5">270 Ohms</text>
<text x="50.6" y="56.6">4.22 kOhms</text>
<text x="49.7" y="107.4">L1</text>
<text x="71.8" y="107.6">U7</text>
<text x="49.7" y="109.1">1 µH</text>
<text x="91.2" y="109.2">R13</text>
<text x="94.4" y="109.2">1 MOhms</text>
<text x="40.9" y="118.7">0.1 µF</text>
<text x="40.9" y="117.1">C12</text>
<text x="50.6" y="118.7">4.7µF</text>
<text x="50.6" y="117.1">C13</text>
<text x="71.8" y="118.9">MIC2876-5.0YMT-TR</text>
<text x="91" y="118.7">C14</text>
<text x="99.9" y="117.1">270 Ohms</text>
<text x="99.9" y="115.5">R14</text>
<text x="91" y="120.4">22 µF</text>
<text x="102" y="123">D4</text>
<text x="102" y="124.6">Blue</text>
<text x="60.5" y="152.9">U8</text>
<text x="39.3" y="159.2">0.1 µF</text>
<text x="39.3" y="157.5">C15</text>
<text x="47.4" y="160">10 kOhms</text>
<text x="47.4" y="157.1">R15</text>
<text x="99.1" y="159.2">0.1 µF</text>
<text x="99.1" y="157.5">C16</text>
<text x="106.4" y="159.2">270 Ohms</text>
<text x="106.4" y="157.5">R16</text>
<text x="60.5" y="167.4">TPSM861253RDXR</text>
<text x="108.5" y="165">D5</text>
<text x="108.5" y="166.6">Blue</text>
<text x="235" y="185.2">2</text>
<text x="241.5" y="181.9">Remote Control Car Laser Tag (RCCLT)</text>
<text x="228.6" y="190">totally home made, totally 3D printer, totall cool</text>
<text x="228.6" y="191.6">tell your friends</text>
<text x="236.6" y="188.4">It's RC Cars that play Laser Tag!</text>
</g>
<g font-size="1.4" fill="#90f">
<text x="227.3" y="38.1">3V3</text>
<text x="104.6" y="152.9">3V3</text>
</g>
<g font-size="1.4" fill="#f00">
<text x="228.9" y="36.5">VBOOST</text>
<text x="107.7" y="110.8">VBOOST</text>
<text x="57.6" y="117.3">VBOOST</text>
<text x="35" y="152.9">VBOOST</text>
</g>
</svg>
